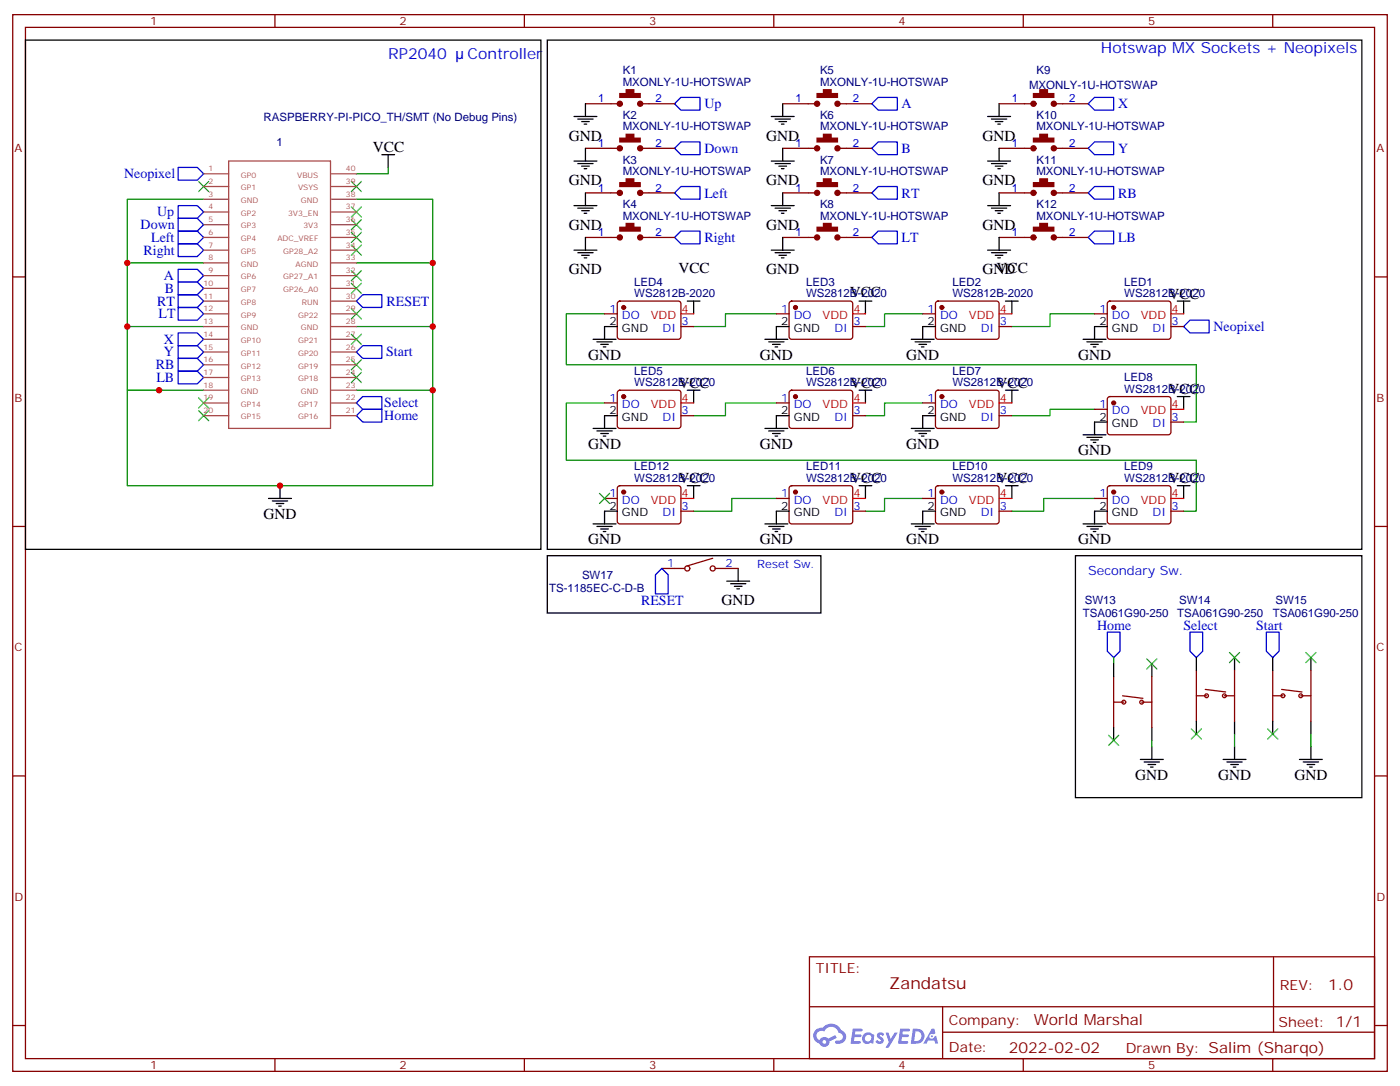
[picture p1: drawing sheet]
<svg xmlns="http://www.w3.org/2000/svg" width="388mm" height="301mm" viewBox="0 0 388 301" stroke-linecap="round" stroke-linejoin="round" font-family="sans-serif">
<g fill="none" stroke="#870000" stroke-width=".35">
<path d="M3.5 4.1h381v292.8h-381zM7.1 7.6h373.9v285.7h-373.9zM76.2 4.1v3.5M145.3 4.1v3.5M214.5 4.1v3.5M283.6 4.1v3.5M352.8 4.1v3.5M3.5 76.7h3.6M381 76.7h3.5M3.5 145.9h3.6M381 145.9h3.5M3.5 215h3.6"/>
<path d="M381 215h3.5M224.4 265.1h156.6v28.2h-156.6zM224.4 279h156.5M261.3 279v14.1M353 265.1v20.9M3.5 284.2h3.6M76.2 293.3v3.6M145.3 293.3v3.6M214.5 293.3v3.6M261.3 286h119.6M283.6 293.3v3.6M352.8 293.3v3.6"/>
<path d="M381 284.2h3.5"/>
</g>
<g fill="#5487ff">
<path d="M243.4 286.3a1.22 1.22 0 0 1 1.7 .3l-.4 .5a.47 .47 0 0 0-.4-.4 .47 .47 0 0 0-.5 .2l.1 .1a1.23 1.23 0 0 1 .8 2 1.44 1.44 0 0 1-2.1-.3l.5-.5 .8 .4a.29 .29 0 0 0 .3-.3 .29 .29 0 0 0-.3-.3 1.04 1.04 0 0 1-.5-1.7z"/>
<path d="M236.4 285h2.3l.3 .2-.1 .5-1.8 .1-.1 .8h1.5l.3 .4-.4 .4h-1.6l-.1 1.1h1.7l.2 .3-.2 .3-2.6 .1z"/>
<path d="M249.5 285h2.4l.3 .2-.1 .5-1.9 .1-.1 .8h1.5l.4 .4-.4 .4h-1.6l-.2 1.1h1.8l.1 .3-.1 .3-2.7 .1z"/>
<path d="M258.3 285.1h.7l.3 1.2-.6 .3a.69 .69 0 0 0-1 .3 .69 .69 0 0 0 .4 1 .69 .69 0 0 0 .9-.7l.5-.2 .5 2.2h-.8l-.2-.9h-1.7l-.5 .9h-.9z"/>
<path d="M245.5 286.1h.8l.6 1.8 1.1-1.8h.8l-2.5 4.2h-.8l.9-1.5z"/>
<path d="M253 285l-.6 4.2h1.4a2.11 2.11 0 0 0 2.4-2.1 2.11 2.11 0 0 0-2.5-2.1zM253.8 285.8a1.39 1.39 0 0 1 1.6 1.4 1.39 1.39 0 0 1-1.8 1.3h-.2z"/>
<path d="M239.4 286.7a1.54 1.54 0 0 0-.1 2.1 1.54 1.54 0 0 0 2.1 .1l.6 .3 .3-2.3-.1-.3h-.4a1.49 1.49 0 0 0-2.4 .1zM239.6 287.7a.95 .95 0 0 1 1.9 0 .95 .95 0 0 1-1.9 0z"/>
<path d="M226.1 285.4a2.18 2.18 0 0 0 1 3.7 1.44 1.44 0 0 0 1.7 .9 1.44 1.44 0 0 0 1.1-1.4l2-1-.4-.8-1.9 1a1.47 1.47 0 0 0-2.5 .4 1.39 1.39 0 0 1-.6-1.9 1.39 1.39 0 0 1 2-.5 2.12 2.12 0 0 1 2.1-1.3 2.12 2.12 0 0 1 1.9 1.7 1.14 1.14 0 0 1 1.1 1.4 1.14 1.14 0 0 1-1.6 .7 .43 .43 0 0 0-.6 .4 .43 .43 0 0 0 .5 .5 1.98 1.98 0 0 0 2.5-1.2 1.98 1.98 0 0 0-1.3-2.6 3.1 3.1 0 0 0-5.2-.6l-.9 .1zM228 288.7a.54 .54 0 0 1 1 0 .54 .54 0 0 1-1 0z"/>
<circle cx="258.3" cy="287.1" r=".26"/>
</g>
<g fill="none" stroke="#000" stroke-width=".35">
<path d="M7.1 11.1h142.8v141.1h-142.8zM151.7 11.1h225.8v141.1h-225.8zM159.1 32.3h6.4M160.2 33h4.2M161.2 33.7h2.1M161.9 34.4h.7M162.3 28.8v3.5M213.8 32.3h6.3M214.8 33h4.3M215.9 33.7h2.1M216.6 34.4h.7M217 28.8v3.5"/>
<path d="M273.8 32.3h6.3M274.8 33h4.2M275.9 33.7h2.1M276.6 34.4h.7M276.9 28.8v3.5M105.8 42.9h3.6M107.6 42.9v3.5M159.1 44.6h6.4M159.1 57h6.4M160.2 45.3h4.2M160.2 57.7h4.2M161.2 46h2.1"/>
<path d="M161.2 58.4h2.1M161.9 46.7h.7M161.9 59.1h.7M162.3 41.1v3.5M162.3 53.4v3.6M213.8 44.6h6.3M213.8 57h6.3M214.8 45.3h4.3M214.8 57.7h4.3M215.9 46h2.1M215.9 58.4h2.1M216.6 46.7h.7"/>
<path d="M216.6 59.1h.7M217 41.1v3.5M217 53.4v3.6M273.8 44.6h6.3M273.8 57h6.3M274.8 45.3h4.2M274.8 57.7h4.2M275.9 46h2.1M275.9 58.4h2.1M276.6 46.7h.7M276.6 59.1h.7M276.9 41.1v3.5"/>
<path d="M276.9 53.4v3.6M159.1 69.3h6.4M160.2 70h4.2M161.2 70.7h2.1M161.9 71.4h.7M162.3 65.8v3.5M213.8 69.3h6.3M214.8 70h4.3M215.9 70.7h2.1M216.6 71.4h.7M217 65.8v3.5M273.8 69.3h6.3"/>
<path d="M274.8 70h4.2M275.9 70.7h2.1M276.6 71.4h.7M276.9 65.8v3.5M164.4 94h6.3M165.5 94.7h4.2M166.5 95.4h2.1M167.2 96.1h.7M171.1 90.5h-3.5v3.5M190.5 83.4h3.5M192.3 83.4v3.6M212 94h6.4"/>
<path d="M213.1 94.7h4.2M214.1 95.4h2.2M214.8 96.1h.7M218.7 90.5h-3.5v3.5M238.1 83.4h3.6M239.9 83.4v3.6M252.6 94h6.3M253.6 94.7h4.3M254.7 95.4h2.1M255.4 96.1h.7M259.3 90.5h-3.5v3.5M278.7 83.4h3.5"/>
<path d="M280.5 83.4v3.6M300.2 94h6.4M301.3 94.7h4.2M302.3 95.4h2.1M303 96.1h.7M306.9 90.5h-3.5v3.5M326.3 83.4h3.5M328.1 83.4v3.6M164.4 118.7h6.3M165.5 119.4h4.2M171.1 115.2h-3.5v3.5M190.5 108.1h3.5"/>
<path d="M192.3 108.1v3.6M212 118.7h6.4M213.1 119.4h4.2M218.7 115.2h-3.5v3.5M238.1 108.1h3.6M239.9 108.1v3.6M252.6 118.7h6.3M253.6 119.4h4.3M259.3 115.2h-3.5v3.5M278.7 108.1h3.5M280.5 108.1v3.6M306.9 116.9h-3.5v3.6"/>
<path d="M326.3 109.9h3.5M328.1 109.9v3.5M74.4 138.1h6.4M75.5 138.8h4.2M76.6 139.5h2.1M77.6 134.6v3.5M166.5 120.1h2.1M167.2 120.8h.7M190.5 134.6h3.5M192.3 134.6v3.5M214.1 120.1h2.2M214.8 120.8h.7"/>
<path d="M238.1 134.6h3.6M239.9 134.6v3.5M254.7 120.1h2.1M255.4 120.8h.7M278.7 134.6h3.5M280.5 134.6v3.5M300.2 120.5h6.4M301.3 121.2h4.2M302.3 121.9h2.1M303 122.6h.7M326.3 134.6h3.5M328.1 134.6v3.5"/>
<path d="M77.3 140.2h.7M151.7 154h75.8v15.9h-75.8zM164.4 145.2h6.3M165.5 145.9h4.2M166.5 146.6h2.1M167.2 147.3h.7M171.1 141.6h-3.5v3.6M204.6 157.5v3.5M212 145.2h6.4M213.1 145.9h4.2M214.1 146.6h2.2M214.8 147.3h.7"/>
<path d="M218.7 141.6h-3.5v3.6M252.6 145.2h6.3M253.6 145.9h4.3M254.7 146.6h2.1M255.4 147.3h.7M259.3 141.6h-3.5v3.6M298.1 154h79.4v67h-79.4zM300.2 145.2h6.4M301.3 145.9h4.2M302.3 146.6h2.1M303 147.3h.7M306.9 141.6h-3.5v3.6"/>
<path d="M201.4 161h6.4M202.5 161.7h4.2M203.6 162.5h2.1M204.3 163.2h.7M308.7 184v3.5M319.3 184v3.5M331.6 182.2v3.5M331.6 199.8v3.6M342.2 182.2v3.5M342.2 199.8v3.6M352.8 182.2v3.5M352.8 199.8v3.6"/>
<path d="M363.4 182.2v3.5M363.4 199.8v3.6M308.7 201.6v3.5M316.1 210.4h6.3M317.1 211.1h4.3M318.2 211.8h2.1M318.9 212.5h.7M319.3 201.6v3.5M319.3 206.9v3.5M339 210.4h6.4M340.1 211.1h4.2M341.1 211.8h2.2"/>
<path d="M341.8 212.5h.7M342.2 206.9v3.5M360.2 210.4h6.3M361.2 211.1h4.3M362.3 211.8h2.1M363 212.5h.7M363.4 206.9v3.5"/>
</g>
<g fill="none" stroke="#00f" stroke-width=".35">
<path d="M187 28.8l1.7-1.8h5.3v3.5h-5.3zM241.7 28.8l1.7-1.8h5.3v3.5h-5.3zM301.6 28.8l1.8-1.8h5.3v3.5h-5.3zM49.4 57h5.3l1.7 1.7-1.7 1.8h-5.3zM49.4 46.4h5.3l1.7 1.8-1.7 1.7h-5.3zM187 41.1l1.7-1.8h5.3v3.6h-5.3zM187 53.4l1.7-1.7h5.3v3.5h-5.3zM241.7 41.1l1.7-1.8h5.3v3.6h-5.3zM241.7 53.4l1.7-1.7h5.3v3.5h-5.3zM301.6 41.1l1.8-1.8h5.3v3.6h-5.3zM301.6 53.4l1.8-1.7h5.3v3.5h-5.3zM49.4 60.5h5.3l1.7 1.8-1.7 1.7h-5.3z"/>
<path d="M49.4 64h5.3l1.7 1.8-1.7 1.8h-5.3zM49.4 67.6h5.3l1.7 1.7-1.7 1.8h-5.3zM49.4 74.6h5.3l1.7 1.8-1.7 1.7h-5.3zM49.4 78.1h5.3l1.7 1.8-1.7 1.8h-5.3zM187 65.8l1.7-1.8h5.3v3.6h-5.3zM241.7 65.8l1.7-1.8h5.3v3.6h-5.3zM303.4 64h5.3v3.6h-5.3l-1.8-1.8zM49.4 81.7h5.3l1.7 1.7-1.7 1.8h-5.3zM49.4 85.2h5.3l1.7 1.8-1.7 1.7h-5.3zM49.4 92.3h5.3l1.7 1.7-1.7 1.8h-5.3zM49.4 95.8h5.3l1.7 1.7-1.7 1.8h-5.3zM49.4 99.3h5.3l1.7 1.8-1.7 1.7h-5.3z"/>
<path d="M98.8 97.5l1.7-1.7h5.3v3.5h-5.3zM98.8 83.4l1.7-1.7h5.3v3.5h-5.3zM329.8 88.7h5.3v3.6h-5.3l-1.7-1.8zM49.4 102.8h5.3l1.7 1.8-1.7 1.8h-5.3zM98.8 115.2l1.7-1.8h5.3v3.5h-5.3zM98.8 111.7l1.7-1.8h5.3v3.5h-5.3zM183.4 157.5l1.8 1.8v5.3h-3.5v-5.3zM306.9 175.2h3.5v5.2l-1.7 1.8-1.8-1.8zM329.8 175.2h3.6v5.2l-1.8 1.8-1.8-1.8zM351 175.2h3.5v5.2l-1.7 1.8-1.8-1.8z"/>
</g>
<g fill="none" stroke="#870000" stroke-width=".35">
<path d="M162.3 28.8h9.5M177.4 28.8h9.6M217 28.8h9.5M232.1 28.8h9.6M276.9 28.8h9.6M292.1 28.8h9.5M162.3 41.1h9.5M162.3 53.4h9.5M177.4 41.1h9.6M177.4 53.4h9.6M217 41.1h9.5M217 53.4h9.5"/>
<path d="M232.1 41.1h9.6M232.1 53.4h9.6M276.9 41.1h9.6M276.9 53.4h9.6M292.1 41.1h9.5M292.1 53.4h9.5M162.3 65.8h9.5M177.4 65.8h9.6M217 65.8h9.5M232.1 65.8h9.6M276.9 65.8h9.6M292.1 65.8h9.5"/>
<path d="M167.6 87h3.5M171.3 83.6l.5-.2 16.5 .1 .4 .6v9.5l-.7 .4-16.5-.1-.4-.6v-9.2zM188.7 90.5h3.6M215.2 87h3.5M219 83.6l.4-.2 16.5 .1 .5 .6-.1 9.5-.6 .4-16.5-.1-.5-.6v-9.2zM236.4 90.5h3.5M255.8 87h3.5M259.5 83.6l.5-.2 16.5 .1 .4 .6v9.5l-.7 .4-16.5-.1-.4-.6v-9.2zM276.9 90.5h3.6M303.4 87h3.5M307.2 83.6l.4-.2 16.5 .1 .5 .6-.1 9.5-.7 .4-16.5-.1-.4-.6v-9.2zM324.6 90.5h3.5"/>
<path d="M167.6 111.7h3.5M171.3 108.3l.5-.2 16.5 .1 .4 .6v9.5l-.7 .4-16.5-.1-.4-.6v-9.2zM188.7 115.2h3.6M215.2 111.7h3.5M219 108.3l.4-.2 16.5 .1 .5 .6-.1 9.5-.6 .4-16.5-.1-.5-.6v-9.2zM236.4 115.2h3.5M255.8 111.7h3.5M259.5 108.3l.5-.2 16.5 .1 .4 .6v9.5l-.7 .4-16.5-.1-.4-.6v-9.2zM276.9 115.2h3.6M303.4 113.4h3.5M307.2 110.1l.4-.2h16.5l.5 .7-.1 9.4-.7 .5-16.5-.1-.4-.6v-9.2zM324.6 116.9h3.5"/>
<path d="M167.6 138.1h3.5M171.3 134.8l.5-.2h16.5l.4 .7v9.4l-.7 .5-16.5-.1-.4-.6v-9.2zM215.2 138.1h3.5M219 134.8l.4-.2h16.5l.5 .7-.1 9.4-.6 .5-16.5-.1-.5-.6v-9.2zM255.8 138.1h3.5M259.5 134.8l.5-.2h16.5l.4 .7v9.4l-.7 .5-16.5-.1-.4-.6v-9.2zM303.4 138.1h3.5M307.2 134.8l.4-.2h16.5l.5 .7-.1 9.4-.7 .5-16.5-.1-.4-.6v-9.2zM183.4 157.5h6.4M188.7 141.6h3.6M197.6 154.7l-7.1 2.1M198.3 157.5h6.3"/>
<path d="M236.4 141.6h3.5M276.9 141.6h3.6M324.6 141.6h3.5M308.7 187.5v14.1M308.7 194.6h2.8M311.1 192.8l5.7 .7M316.4 194.6h2.9M319.3 187.5v14.1M331.6 185.7v14.1M331.6 192.8h2.8M334.1 191l5.6 .7M339.4 192.8h2.8"/>
<path d="M342.2 185.7v14.1M352.8 192.8h2.8M352.8 185.7v14.1M355.2 191l5.7 .7M360.5 192.8h2.9M363.4 185.7v14.1"/>
<circle cx="190.5" cy="157.5" r=".71"/>
<circle cx="197.6" cy="157.5" r=".71"/>
<circle cx="311.5" cy="194.6" r=".53"/>
<circle cx="316.4" cy="194.6" r=".53"/>
<circle cx="334.4" cy="192.8" r=".53"/>
<circle cx="339.4" cy="192.8" r=".53"/>
<circle cx="355.6" cy="192.8" r=".53"/>
<circle cx="360.5" cy="192.8" r=".53"/>
</g>
<g fill="none" stroke="#008700" stroke-width=".35">
<path d="M56.4 55.2h-21.1v17.6h21.1M98.8 55.2h21.1v35.3M107.6 46.4v1.8h-8.8M35.3 72.8v17.7h21.1M98.8 72.8h21.1M35.3 90.5v17.6h21.1M98.8 90.5h21.1v17.6M167.6 87h-10.6v14.1h174.6v15.8h-3.5M215.2 87h-14.1v3.5h-8.8M255.8 87h-10.6v3.5h-5.3M303.4 87h-12.4v3.5h-10.5M44.1 108.1h-8.8v26.5h84.6v-26.5h-21.1"/>
<path d="M167.6 111.7h-10.6v15.8h174.6v14.1h-3.5M215.2 111.7h-14.1v3.5h-8.8M255.8 111.7h-10.6v3.5h-5.3M303.4 113.4h-12.4v1.8h-10.5M215.2 138.1h-12.4v3.5h-10.5M255.8 138.1h-10.6v3.5h-5.3M303.4 138.1h-14.1v3.5h-8.8M308.7 182.2v1.8M319.3 205.1v1.8M342.2 203.4v3.5M363.4 203.4v3.5"/>
</g>
<g fill="#870000" stroke="#870000" stroke-width=".35">
<path d="M171.8 25.9h5.6v1.1h-5.6z"/>
<path d="M173.6 24.9h2.1v1h-2.1z"/>
<path d="M171.8 38.3h5.6v1h-5.6z"/>
<path d="M173.6 37.2h2.1v1.1h-2.1z"/>
<path d="M171.8 50.6h5.6v1.1h-5.6z"/>
<path d="M173.6 49.6h2.1v1h-2.1z"/>
<path d="M171.8 63h5.6v1h-5.6z"/>
<path d="M173.6 61.9h2.1v1.1h-2.1z"/>
<path d="M226.5 25.9h5.6v1.1h-5.6z"/>
<path d="M228.2 24.9h2.2v1h-2.2z"/>
<path d="M226.5 38.3h5.6v1h-5.6z"/>
<path d="M228.2 37.2h2.2v1.1h-2.2z"/>
<path d="M226.5 50.6h5.6v1.1h-5.6z"/>
<path d="M228.2 49.6h2.2v1h-2.2z"/>
<path d="M226.5 63h5.6v1h-5.6z"/>
<path d="M228.2 61.9h2.2v1.1h-2.2z"/>
<path d="M286.5 25.9h5.6v1.1h-5.6z"/>
<path d="M288.2 24.9h2.1v1h-2.1z"/>
<path d="M286.5 38.3h5.6v1h-5.6z"/>
<path d="M288.2 37.2h2.1v1.1h-2.1z"/>
<path d="M286.5 50.6h5.6v1.1h-5.6z"/>
<path d="M288.2 49.6h2.1v1h-2.1z"/>
<path d="M286.5 63h5.6v1h-5.6z"/>
<path d="M288.2 61.9h2.1v1.1h-2.1z"/>
<circle cx="171.8" cy="28.8" r=".71"/>
<circle cx="177.4" cy="28.8" r=".71"/>
<circle cx="171.8" cy="41.1" r=".71"/>
<circle cx="177.4" cy="41.1" r=".71"/>
<circle cx="171.8" cy="53.4" r=".71"/>
<circle cx="177.4" cy="53.4" r=".71"/>
<circle cx="171.8" cy="65.8" r=".71"/>
<circle cx="177.4" cy="65.8" r=".71"/>
<circle cx="226.5" cy="28.8" r=".71"/>
<circle cx="232.1" cy="28.8" r=".71"/>
<circle cx="226.5" cy="41.1" r=".71"/>
<circle cx="232.1" cy="41.1" r=".71"/>
<circle cx="226.5" cy="53.4" r=".71"/>
<circle cx="232.1" cy="53.4" r=".71"/>
<circle cx="226.5" cy="65.8" r=".71"/>
<circle cx="232.1" cy="65.8" r=".71"/>
<circle cx="286.5" cy="28.8" r=".71"/>
<circle cx="292.1" cy="28.8" r=".71"/>
<circle cx="286.5" cy="41.1" r=".71"/>
<circle cx="292.1" cy="41.1" r=".71"/>
<circle cx="286.5" cy="53.4" r=".71"/>
<circle cx="292.1" cy="53.4" r=".71"/>
<circle cx="286.5" cy="65.8" r=".71"/>
<circle cx="292.1" cy="65.8" r=".71"/>
<circle cx="308.7" cy="85.2" r=".53"/>
<circle cx="261.1" cy="85.2" r=".53"/>
<circle cx="220.5" cy="85.2" r=".53"/>
<circle cx="172.9" cy="85.2" r=".53"/>
<circle cx="172.9" cy="109.9" r=".53"/>
<circle cx="220.5" cy="109.9" r=".53"/>
<circle cx="261.1" cy="109.9" r=".53"/>
<circle cx="308.7" cy="111.7" r=".53"/>
<circle cx="308.7" cy="136.3" r=".53"/>
<circle cx="261.1" cy="136.3" r=".53"/>
<circle cx="220.5" cy="136.3" r=".53"/>
<circle cx="172.9" cy="136.3" r=".53"/>
</g>
<g fill="none" stroke="#3c3" stroke-width=".35">
<path d="M55 50.3l2.9 2.8M57.9 50.3l-2.9 2.8M97.4 50.3l2.8 2.8M97.4 57.3l2.8 2.8M100.2 50.3l-2.8 2.8M100.2 57.3l-2.8 2.8M97.4 60.9l2.8 2.8M97.4 64.4l2.8 2.8M97.4 67.9l2.8 2.8M97.4 75l2.8 2.8M97.4 78.5l2.8 2.8M100.2 60.9l-2.8 2.8"/>
<path d="M100.2 64.4l-2.8 2.8M100.2 67.9l-2.8 2.8M100.2 75l-2.8 2.8M100.2 78.5l-2.8 2.8M97.4 85.5l2.8 2.9M97.4 99.7l2.8 2.8M97.4 92.6l2.8 2.8M100.2 85.5l-2.8 2.9M100.2 99.7l-2.8 2.8M100.2 92.6l-2.8 2.8M55 113.8l2.9 2.8M55 110.2l2.9 2.9"/>
<path d="M57.9 110.2l-2.9 2.9M57.9 113.8l-2.9 2.8M97.4 103.2l2.8 2.8M100.2 103.2l-2.8 2.8M166.2 136.7l2.8 2.8M169 136.7l-2.8 2.8M317.9 182.6l2.8 2.8M320.7 182.6l-2.8 2.8M340.8 180.8l2.8 2.8M343.6 180.8l-2.8 2.8M361.9 180.8l2.9 2.8M364.8 180.8l-2.9 2.8"/>
<path d="M307.3 203.7l2.8 2.9M310.1 203.7l-2.8 2.9M330.2 202l2.8 2.8M333 202l-2.8 2.8M351.4 202l2.8 2.8M354.2 202l-2.8 2.8"/>
</g>
<path d="M188.7 87h3.6M236.4 87h3.5M276.9 87h3.6M324.6 87h3.5M188.7 111.7h3.6M236.4 111.7h3.5M276.9 111.7h3.6M324.6 113.4h3.5M188.7 138.1h3.6M236.4 138.1h3.5M276.9 138.1h3.6M324.6 138.1h3.5" fill="none" stroke="#f00" stroke-width=".35"/>
<g fill="none" stroke="#a64a4a" stroke-width=".35">
<path d="M56.4 48.2h7M56.4 51.7h7M56.4 55.2h7M56.4 58.7h7M63.4 44.6h28.2v74.1h-28.2zM91.8 48.2h7M91.8 51.7h7M91.8 55.2h7M91.8 58.7h7M56.4 62.3h7M56.4 65.8h7M56.4 69.3h7"/>
<path d="M56.4 72.8h7M56.4 76.4h7M56.4 79.9h7M91.8 62.3h7M91.8 65.8h7M91.8 69.3h7M91.8 72.8h7M91.8 76.4h7M91.8 79.9h7M56.4 83.4h7M56.4 87h7M56.4 90.5h7"/>
<path d="M56.4 94h7M56.4 97.5h7M91.8 83.4h7M91.8 87h7M91.8 90.5h7M91.8 94h7M91.8 97.5h7M56.4 101.1h7M56.4 104.6h7M56.4 108.1h7M56.4 111.7h7M56.4 115.2h7"/>
<path d="M91.8 101.1h7M91.8 104.6h7M91.8 108.1h7M91.8 111.7h7M91.8 115.2h7"/>
</g>
<g fill="#c00">
<circle cx="35.3" cy="72.8" r=".88"/>
<circle cx="35.3" cy="90.5" r=".88"/>
<circle cx="44.1" cy="108.1" r=".88"/>
<circle cx="119.9" cy="108.1" r=".88"/>
<circle cx="119.9" cy="90.5" r=".88"/>
<circle cx="119.9" cy="72.8" r=".88"/>
<circle cx="77.6" cy="134.6" r=".88"/>
</g>
<text font-size="4.6" fill="#800" x="246.5" y="274.1">Zandatsu</text>
<g font-size="4.2" fill="#00f">
<text x="107.6" y="16.4">RP2040</text>
<text x="129.6" y="16.4">Controller</text>
<text x="305.2" y="14.6">Hotswap MX Sockets + Neopixels</text>
</g>
<g font-size="4.2">
<text x="157.7" y="39">GND</text>
<text x="212.4" y="39">GND</text>
<text x="272.3" y="39">GND</text>
<text x="103.4" y="42.2">VCC</text>
<text x="157.7" y="51.3">GND</text>
<text x="212.4" y="51.3">GND</text>
<text x="272.3" y="51.3">GND</text>
<text x="157.7" y="63.7">GND</text>
<text x="212.4" y="63.7">GND</text>
<text x="272.3" y="63.7">GND</text>
<text x="157.7" y="76">GND</text>
<text x="188" y="75.7">VCC</text>
<text x="212.4" y="76">GND</text>
<text x="272.3" y="76">GND</text>
<text x="276.2" y="75.7">VCC</text>
<text x="235.5" y="82.3">VCC</text>
<text x="323.8" y="82.7">VCC</text>
<text x="163" y="99.7">GND</text>
<text x="210.6" y="99.7">GND</text>
<text x="251.2" y="99.7">GND</text>
<text x="298.8" y="99.7">GND</text>
<text x="188" y="107.4">VCC</text>
<text x="235.7" y="107.4">VCC</text>
<text x="276.2" y="107.4">VCC</text>
<text x="323.8" y="109.2">VCC</text>
<text x="163" y="124.4">GND</text>
<text x="210.6" y="124.4">GND</text>
<text x="251.2" y="124.4">GND</text>
<text x="298.8" y="126.1">GND</text>
<text x="188" y="133.9">VCC</text>
<text x="235.7" y="133.9">VCC</text>
<text x="276.2" y="133.9">VCC</text>
<text x="323.8" y="133.9">VCC</text>
<text x="73" y="143.8">GND</text>
<text x="163" y="150.8">GND</text>
<text x="210.6" y="150.8">GND</text>
<text x="251.2" y="150.8">GND</text>
<text x="298.8" y="150.8">GND</text>
<text x="200" y="167.8">GND</text>
<text x="314.7" y="216.1">GND</text>
<text x="337.6" y="216.1">GND</text>
<text x="358.8" y="216.1">GND</text>
</g>
<g font-size="4.2" fill="#800">
<text x="368.2" y="274.4">1.0</text>
<text x="286.5" y="283.9">World Marshal</text>
<text x="279.6" y="291.7">2022-02-02</text>
</g>
<g font-size="3.9" fill="#00f">
<text x="195.2" y="30">Up</text>
<text x="249.9" y="30">A</text>
<text x="309.9" y="30">X</text>
<text x="195.2" y="42.4">Down</text>
<text x="249.9" y="42.4">B</text>
<text x="309.9" y="42.4">Y</text>
<text x="34.4" y="49.4">Neopixel</text>
<text x="43.6" y="60">Up</text>
<text x="195.2" y="54.7">Left</text>
<text x="249.9" y="54.7">RT</text>
<text x="309.9" y="54.7">RB</text>
<text x="39" y="63.5">Down</text>
<text x="39.8" y="70.6">Right</text>
<text x="41.9" y="67">Left</text>
<text x="195.2" y="67.1">Right</text>
<text x="249.9" y="67.1">LT</text>
<text x="309.9" y="67.1">LB</text>
<text x="45.5" y="77.6">A</text>
<text x="45.7" y="81.1">B</text>
<text x="43.6" y="84.7">RT</text>
<text x="43.9" y="88.2">LT</text>
<text x="107.1" y="84.7">RESET</text>
<text x="45.5" y="95.2">X</text>
<text x="336.4" y="91.7">Neopixel</text>
<text x="45.5" y="98.8">Y</text>
<text x="107.1" y="98.8">Start</text>
<text x="43.2" y="102.3">RB</text>
<text x="43.4" y="105.8">LB</text>
<text x="106.5" y="112.9">Select</text>
<text x="106.5" y="116.4">Home</text>
<text x="177.7" y="167.6">RESET</text>
<text x="304.1" y="174.6">Home</text>
<text x="328.1" y="174.6">Select</text>
<text x="348.2" y="174.6">Start</text>
</g>
<g font-size="3.9" fill="#800">
<text x="226.1" y="269.7">TITLE:</text>
<text x="354.8" y="274.4">REV:</text>
<text x="263" y="283.9">Company:</text>
<text x="354.4" y="284.5">Sheet: 1/1</text>
<text x="263" y="291.6">Date:</text>
<text x="312.1" y="291.7">Drawn By: Salim (Sharqo)</text>
</g>
<text font-size="3.5" fill="#00f" x="301.6" y="159.3">Secondary Sw.</text>
<g font-size="3.2" fill="#800">
<text x="41.6" y="7.1">1</text>
<text x="110.8" y="7.1">2</text>
<text x="179.9" y="7.1">3</text>
<text x="249.1" y="7.1">4</text>
<text x="318.2" y="7.1">5</text>
<text x="4.1" y="42.2">A</text>
<text x="381.5" y="42.2">A</text>
<text x="4.1" y="111.3">B</text>
<text x="381.5" y="111.3">B</text>
<text x="4.1" y="180.4">C</text>
<text x="381.5" y="180.4">C</text>
<text x="4.1" y="249.6">D</text>
<text x="381.5" y="249.6">D</text>
<text x="41.6" y="296.3">1</text>
<text x="110.8" y="296.3">2</text>
<text x="179.9" y="296.3">3</text>
<text x="249.1" y="296.3">4</text>
<text x="318.2" y="296.3">5</text>
</g>
<g font-size="3.2" fill="#000080">
<text x="172.6" y="23.8">MXONLY-1U-HOTSWAP</text>
<text x="172.6" y="20.6">K1</text>
<text x="227.3" y="23.8">MXONLY-1U-HOTSWAP</text>
<text x="227.3" y="20.6">K5</text>
<text x="287.3" y="20.6">K9</text>
<text x="285.2" y="24.6">MXONLY-1U-HOTSWAP</text>
<text x="73" y="33.4">RASPBERRY-PI-PICO_TH/SMT (No Debug Pins)</text>
<text x="172.6" y="33">K2</text>
<text x="227.3" y="33">K6</text>
<text x="287.3" y="33">K10</text>
<text x="76.6" y="40.3">1</text>
<text x="172.6" y="36.2">MXONLY-1U-HOTSWAP</text>
<text x="227.3" y="36.2">MXONLY-1U-HOTSWAP</text>
<text x="287.3" y="36.2">MXONLY-1U-HOTSWAP</text>
<text x="172.6" y="45.3">K3</text>
<text x="227.3" y="45.3">K7</text>
<text x="287.3" y="45.3">K11</text>
<text x="172.6" y="48.5">MXONLY-1U-HOTSWAP</text>
<text x="227.3" y="48.5">MXONLY-1U-HOTSWAP</text>
<text x="287.3" y="48.5">MXONLY-1U-HOTSWAP</text>
<text x="172.6" y="57.7">K4</text>
<text x="227.3" y="57.7">K8</text>
<text x="287.3" y="57.7">K12</text>
<text x="172.6" y="60.9">MXONLY-1U-HOTSWAP</text>
<text x="227.3" y="60.9">MXONLY-1U-HOTSWAP</text>
<text x="287.3" y="60.9">MXONLY-1U-HOTSWAP</text>
<text x="175.8" y="82.4">WS2812B-2020</text>
<text x="175.8" y="79.1">LED4</text>
<text x="223.4" y="82.4">WS2812B-2020</text>
<text x="223.4" y="79.1">LED3</text>
<text x="264" y="82.4">WS2812B-2020</text>
<text x="264" y="79.1">LED2</text>
<text x="311.6" y="82.4">WS2812B-2020</text>
<text x="311.6" y="79.1">LED1</text>
<text x="175.8" y="107.1">WS2812B-2020</text>
<text x="175.8" y="103.8">LED5</text>
<text x="223.4" y="107.1">WS2812B-2020</text>
<text x="223.4" y="103.8">LED6</text>
<text x="264" y="107.1">WS2812B-2020</text>
<text x="264" y="103.8">LED7</text>
<text x="311.6" y="105.6">LED8</text>
<text x="311.6" y="108.8">WS2812B-2020</text>
<text x="175.8" y="130.3">LED12</text>
<text x="223.4" y="130.3">LED11</text>
<text x="264" y="130.3">LED10</text>
<text x="311.6" y="130.3">LED9</text>
<text x="175.8" y="133.5">WS2812B-2020</text>
<text x="223.4" y="133.5">WS2812B-2020</text>
<text x="264" y="133.5">WS2812B-2020</text>
<text x="311.6" y="133.5">WS2812B-2020</text>
<text x="161.3" y="160.5">SW17</text>
<text x="152.2" y="164">TS-1185EC-C-D-B</text>
<text x="300.7" y="167.4">SW13</text>
<text x="326.9" y="167.4">SW14</text>
<text x="353.6" y="167.4">SW15</text>
<text x="300.1" y="171">TSA061G90-250</text>
<text x="326.3" y="171">TSA061G90-250</text>
<text x="352.8" y="171">TSA061G90-250</text>
</g>
<g font-size="3.2" fill="#00f">
<text x="165.8" y="28.4">1</text>
<text x="181.7" y="28.4">2</text>
<text x="220.5" y="28.4">1</text>
<text x="236.4" y="28.4">2</text>
<text x="280.5" y="28.4">1</text>
<text x="296.3" y="28.4">2</text>
<text x="165.8" y="40.7">1</text>
<text x="181.7" y="40.7">2</text>
<text x="220.5" y="40.7">1</text>
<text x="236.4" y="40.7">2</text>
<text x="280.5" y="40.7">1</text>
<text x="296.3" y="40.7">2</text>
<text x="165.8" y="53.1">1</text>
<text x="181.7" y="53.1">2</text>
<text x="220.5" y="53.1">1</text>
<text x="236.4" y="53.1">2</text>
<text x="280.5" y="53.1">1</text>
<text x="296.3" y="53.1">2</text>
<text x="165.8" y="65.4">1</text>
<text x="181.7" y="65.4">2</text>
<text x="220.5" y="65.4">1</text>
<text x="236.4" y="65.4">2</text>
<text x="280.5" y="65.4">1</text>
<text x="296.3" y="65.4">2</text>
<text x="168.9" y="86.6">1</text>
<text x="172.4" y="88.4">DO</text>
<text x="216.5" y="86.6">1</text>
<text x="220" y="88.4">DO</text>
<text x="257.1" y="86.6">1</text>
<text x="260.6" y="88.4">DO</text>
<text x="304.7" y="86.6">1</text>
<text x="308.2" y="88.4">DO</text>
<text x="183.7" y="91.9">DI</text>
<text x="188.9" y="90.1">3</text>
<text x="231.3" y="91.9">DI</text>
<text x="236.5" y="90.1">3</text>
<text x="271.8" y="91.9">DI</text>
<text x="277.1" y="90.1">3</text>
<text x="319.5" y="91.9">DI</text>
<text x="324.7" y="90.1">3</text>
<text x="168.9" y="111.3">1</text>
<text x="172.4" y="113.1">DO</text>
<text x="216.5" y="111.3">1</text>
<text x="220" y="113.1">DO</text>
<text x="257.1" y="111.3">1</text>
<text x="260.6" y="113.1">DO</text>
<text x="304.7" y="113.1">1</text>
<text x="183.7" y="116.6">DI</text>
<text x="188.9" y="114.8">3</text>
<text x="231.3" y="116.6">DI</text>
<text x="236.5" y="114.8">3</text>
<text x="271.8" y="116.6">DI</text>
<text x="277.1" y="114.8">3</text>
<text x="308.2" y="114.8">DO</text>
<text x="319.5" y="118.4">DI</text>
<text x="324.7" y="116.6">3</text>
<text x="168.9" y="137.8">1</text>
<text x="216.5" y="137.8">1</text>
<text x="257.1" y="137.8">1</text>
<text x="304.7" y="137.8">1</text>
<text x="172.4" y="139.5">DO</text>
<text x="183.7" y="143.1">DI</text>
<text x="188.9" y="141.3">3</text>
<text x="220" y="139.5">DO</text>
<text x="231.3" y="143.1">DI</text>
<text x="236.5" y="141.3">3</text>
<text x="260.6" y="139.5">DO</text>
<text x="271.8" y="143.1">DI</text>
<text x="277.1" y="141.3">3</text>
<text x="308.2" y="139.5">DO</text>
<text x="319.5" y="143.1">DI</text>
<text x="324.7" y="141.3">3</text>
<text x="185" y="157.2">1</text>
<text x="201.1" y="157.2">2</text>
<text x="209.9" y="157.5">Reset Sw.</text>
</g>
<g font-size="3.2" fill="#f00">
<text x="180.4" y="88.4">VDD</text>
<text x="188.9" y="86.6">4</text>
<text x="228" y="88.4">VDD</text>
<text x="236.5" y="86.6">4</text>
<text x="268.6" y="88.4">VDD</text>
<text x="277.1" y="86.6">4</text>
<text x="316.2" y="88.4">VDD</text>
<text x="324.7" y="86.6">4</text>
<text x="180.4" y="113.1">VDD</text>
<text x="188.9" y="111.3">4</text>
<text x="228" y="113.1">VDD</text>
<text x="236.5" y="111.3">4</text>
<text x="268.6" y="113.1">VDD</text>
<text x="277.1" y="111.3">4</text>
<text x="324.7" y="113.1">4</text>
<text x="316.2" y="114.8">VDD</text>
<text x="188.9" y="137.8">4</text>
<text x="236.5" y="137.8">4</text>
<text x="277.1" y="137.8">4</text>
<text x="324.7" y="137.8">4</text>
<text x="180.4" y="139.5">VDD</text>
<text x="228" y="139.5">VDD</text>
<text x="268.6" y="139.5">VDD</text>
<text x="316.2" y="139.5">VDD</text>
</g>
<g font-size="3.2">
<text x="168.9" y="90.1">2</text>
<text x="172.4" y="91.9">GND</text>
<text x="216.5" y="90.1">2</text>
<text x="220" y="91.9">GND</text>
<text x="257.1" y="90.1">2</text>
<text x="260.6" y="91.9">GND</text>
<text x="304.7" y="90.1">2</text>
<text x="308.2" y="91.9">GND</text>
<text x="168.9" y="114.8">2</text>
<text x="172.4" y="116.6">GND</text>
<text x="216.5" y="114.8">2</text>
<text x="220" y="116.6">GND</text>
<text x="257.1" y="114.8">2</text>
<text x="260.6" y="116.6">GND</text>
<text x="304.7" y="116.6">2</text>
<text x="308.2" y="118.4">GND</text>
<text x="168.9" y="141.3">2</text>
<text x="172.4" y="143.1">GND</text>
<text x="216.5" y="141.3">2</text>
<text x="220" y="143.1">GND</text>
<text x="257.1" y="141.3">2</text>
<text x="260.6" y="143.1">GND</text>
<text x="304.7" y="141.3">2</text>
<text x="308.2" y="143.1">GND</text>
</g>
<g font-size="2.1" fill="#a54b4b">
<text x="57.8" y="47.5">1</text>
<text x="95.9" y="47.5">40</text>
<text x="57.8" y="51">2</text>
<text x="66.7" y="49.2">GP0</text>
<text x="66.7" y="52.7">GP1</text>
<text x="82.4" y="49.2">VBUS</text>
<text x="82.6" y="52.7">VSYS</text>
<text x="95.9" y="51">39</text>
<text x="57.8" y="54.5">3</text>
<text x="57.8" y="58">4</text>
<text x="66.7" y="56.3">GND</text>
<text x="66.7" y="59.8">GP2</text>
<text x="79.9" y="59.8">3V3_EN</text>
<text x="83.4" y="56.3">GND</text>
<text x="95.9" y="58">37</text>
<text x="95.9" y="54.5">38</text>
<text x="57.8" y="61.6">5</text>
<text x="57.8" y="65.1">6</text>
<text x="66.7" y="63.3">GP3</text>
<text x="84.1" y="63.3">3V3</text>
<text x="95.9" y="65.1">35</text>
<text x="95.9" y="61.6">36</text>
<text x="57.8" y="68.6">7</text>
<text x="66.7" y="66.8">GP4</text>
<text x="66.7" y="70.4">GP5</text>
<text x="76.9" y="66.8">ADC_VREF</text>
<text x="78.5" y="70.4">GP28_A2</text>
<text x="95.9" y="68.6">34</text>
<text x="57.8" y="72.2">8</text>
<text x="57.8" y="75.7">9</text>
<text x="66.7" y="73.9">GND</text>
<text x="66.7" y="77.4">GP6</text>
<text x="78.5" y="77.4">GP27_A1</text>
<text x="82" y="73.9">AGND</text>
<text x="95.9" y="75.7">32</text>
<text x="95.9" y="72.2">33</text>
<text x="56.4" y="79.2">10</text>
<text x="56.4" y="82.7">11</text>
<text x="66.7" y="80.9">GP7</text>
<text x="78.5" y="80.9">GP26_A0</text>
<text x="95.9" y="82.7">30</text>
<text x="95.9" y="79.2">31</text>
<text x="56.4" y="86.3">12</text>
<text x="56.4" y="89.8">13</text>
<text x="66.7" y="84.5">GP8</text>
<text x="66.7" y="88">GP9</text>
<text x="82.6" y="88">GP22</text>
<text x="83.7" y="84.5">RUN</text>
<text x="95.9" y="89.8">28</text>
<text x="95.9" y="86.3">29</text>
<text x="56.4" y="93.3">14</text>
<text x="66.7" y="91.5">GND</text>
<text x="66.7" y="95.1">GP10</text>
<text x="82.6" y="95.1">GP21</text>
<text x="83.4" y="91.5">GND</text>
<text x="95.9" y="93.3">27</text>
<text x="56.4" y="96.8">15</text>
<text x="56.4" y="100.4">16</text>
<text x="66.7" y="98.6">GP11</text>
<text x="82.6" y="98.6">GP20</text>
<text x="95.9" y="100.4">25</text>
<text x="95.9" y="96.8">26</text>
<text x="56.4" y="103.9">17</text>
<text x="56.4" y="107.4">18</text>
<text x="66.7" y="102.1">GP12</text>
<text x="66.7" y="105.6">GP13</text>
<text x="82.6" y="105.6">GP18</text>
<text x="82.6" y="102.1">GP19</text>
<text x="95.9" y="107.4">23</text>
<text x="95.9" y="103.9">24</text>
<text x="56.4" y="111">19</text>
<text x="66.7" y="109.2">GND</text>
<text x="66.7" y="112.7">GP14</text>
<text x="82.6" y="112.7">GP17</text>
<text x="83.4" y="109.2">GND</text>
<text x="95.9" y="111">22</text>
<text x="56.4" y="114.5">20</text>
<text x="66.7" y="116.2">GP15</text>
<text x="82.6" y="116.2">GP16</text>
<text x="95.9" y="114.5">21</text>
</g>
</svg>
